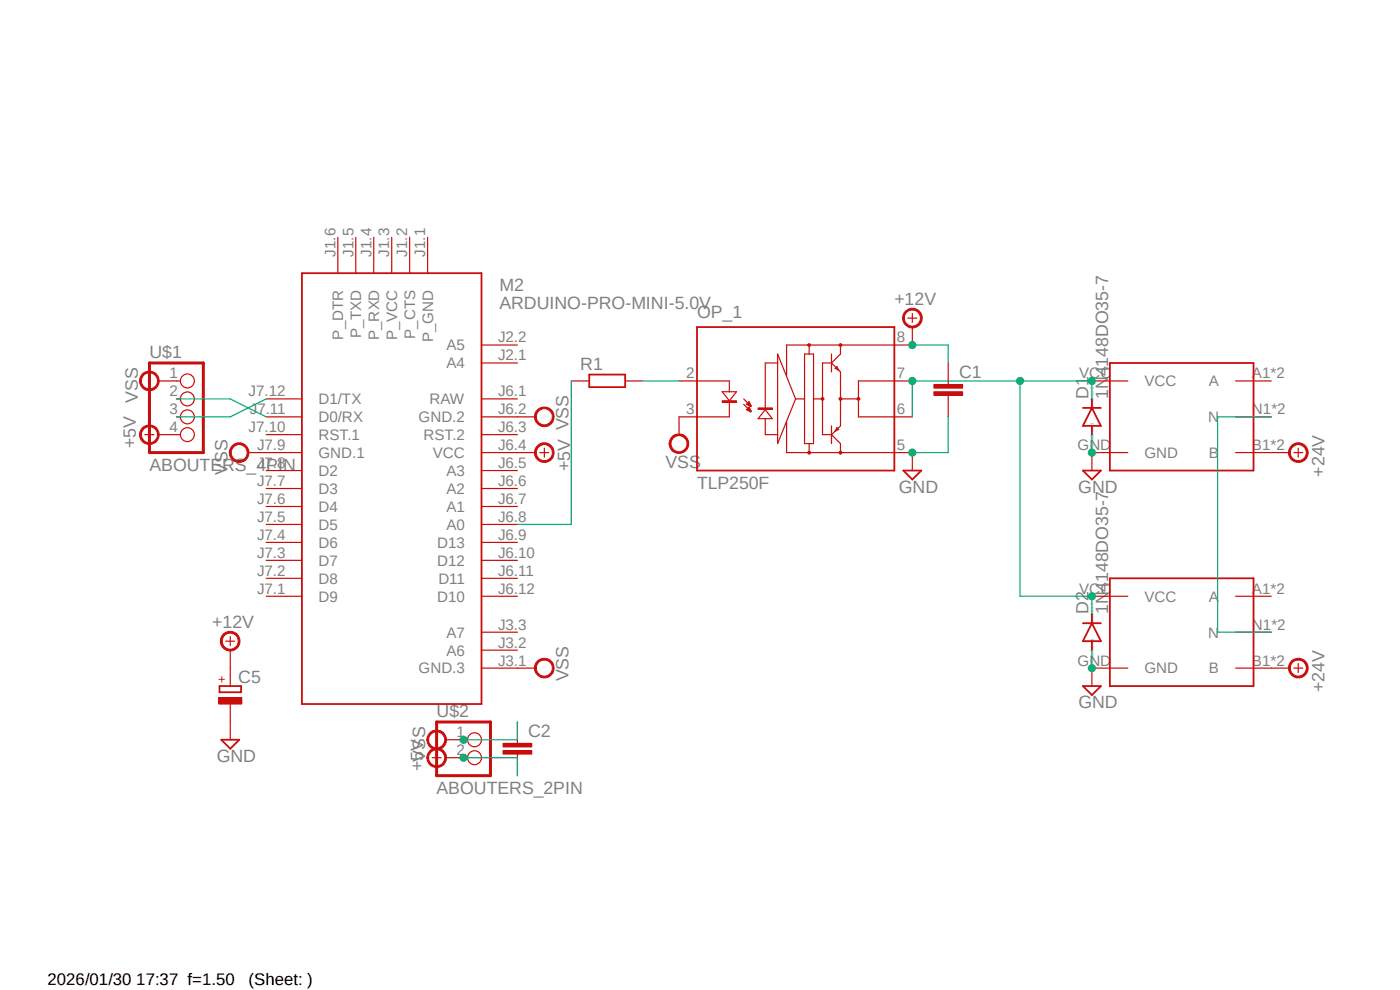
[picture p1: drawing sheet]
<svg xmlns="http://www.w3.org/2000/svg" width="297mm" height="210mm" viewBox="0 0 297 210" stroke-linecap="round" stroke-linejoin="round" font-family="sans-serif">
<path d="M25 43.9l257.2 127.2M282.2 43.9l-257.2 127.2" fill="none" stroke="#fff" stroke-width=".21"/>
<g fill="none" stroke="#c90d0c" stroke-width=".25">
<path d="M165 77h-2.7v9.9M165 75.1l3.8 9.5-3.8 9.5zM170.7 75.1h1.9v19h-1.9zM171.7 73.2v1.9M176.4 77h-1.9v15.2h1.9M176.4 75.1v3.8M176.4 77l1.9 1.9v11.4l-1.1 1.2M177.2 78.1l.3-.3 .4 .7zM178.3 73.2v1.9l-1.9 1.9M189.7 73.2h-22.8v6.5M147.9 80.8h6.8v2.3M153.2 83.1h3.1l-1.6 1.9z"/>
<path d="M154.7 85.4v3h-6.8M157.8 85.8l1.5 1.5M157.8 84.6l1.5 1.5M162.3 86.9l1.5 1.9h-3zM162.3 88.8v3.4h2.7M166.9 89.6v6.4h22.8M168.8 84.6h1.9M171.7 94.1v1.9M172.6 84.6h1.9M176.4 90.3v3.8M176.4 92.2l1.9 1.9v1.9M177.2 91.5l-.8 .7"/>
<path d="M177.5 90.7l.4 .4-.7 .4zM178.3 84.6h3.8M189.7 80.8h-7.6v7.6h7.6M231.6 80.8h7.7M231.6 96h7.7M262.1 80.8h7.6M262.1 96h7.6M262.1 88.4h7.6M231.6 126.5h7.7M262.1 126.5h7.6M262.1 134.1h7.6M231.6 141.7h7.7"/>
<path d="M262.1 141.7h7.6"/>
</g>
<path d="M147.9 69.4h41.8v30.4h-41.8zM235.5 77h30.4v22.8h-30.4zM235.5 122.7h30.4v22.8h-30.4z" fill="none" stroke="#c90d0c" stroke-width=".38"/>
<path d="M181.9 84.4l.2-.1 .2 .1 .2 .2-.2 .2h-.4l-.1-.2 .4-.1v.2l-.4-.1z" fill-rule="evenodd" fill="#c90d0c"/>
<path d="M181.9 84.4l.2-.1 .2 .1 .2 .2-.2 .2h-.4l-.1-.2 .4-.1v.2l-.4-.1z" fill="none" stroke="#c90d0c" stroke-width=".21"/>
<path d="M178.1 73h.4l.1 .2-.1 .2h-.4l-.1-.2h.4l-.1 .1-.3-.1z" fill-rule="evenodd" fill="#c90d0c"/>
<path d="M178.1 73h.4l.1 .2-.1 .2h-.4l-.1-.2h.4l-.1 .1-.3-.1z" fill="none" stroke="#c90d0c" stroke-width=".21"/>
<path d="M178.1 95.8h.4l.1 .2-.1 .3h-.4l-.1-.3h.4v.1l-.4-.1z" fill-rule="evenodd" fill="#c90d0c"/>
<path d="M178.1 95.8h.4l.1 .2-.1 .3h-.4l-.1-.3h.4v.1l-.4-.1z" fill="none" stroke="#c90d0c" stroke-width=".21"/>
<path d="M171.5 95.8h.4v.5h-.4l-.1-.3h.3h-.3z" fill-rule="evenodd" fill="#c90d0c"/>
<path d="M171.5 95.8h.4v.5h-.4l-.1-.3h.3h-.3z" fill="none" stroke="#c90d0c" stroke-width=".21"/>
<path d="M174.3 84.4l.2-.1 .2 .1 .1 .2-.1 .2h-.4l-.1-.2 .4-.1v.2l-.4-.1z" fill-rule="evenodd" fill="#c90d0c"/>
<path d="M174.3 84.4l.2-.1 .2 .1 .1 .2-.1 .2h-.4l-.1-.2 .4-.1v.2l-.4-.1z" fill="none" stroke="#c90d0c" stroke-width=".21"/>
<path d="M171.5 73h.4v.4h-.4l-.1-.2h.3h-.3z" fill-rule="evenodd" fill="#c90d0c"/>
<path d="M171.5 73h.4v.4h-.4l-.1-.2h.3h-.3z" fill="none" stroke="#c90d0c" stroke-width=".21"/>
<path d="M178.1 84.4l.2-.1 .2 .1 .1 .2-.1 .2h-.4l-.1-.2 .4-.1v.2l-.4-.1z" fill-rule="evenodd" fill="#c90d0c"/>
<path d="M153.2 85h3.1v.3h-3.1zM160.8 86.5h3.1v.4h-3.1zM178.1 84.4l.2-.1 .2 .1 .1 .2-.1 .2h-.4l-.1-.2 .4-.1v.2l-.4-.1z" fill="none" stroke="#c90d0c" stroke-width=".21"/>
<path d="M153.2 85.2h3.1M160.8 86.7h3.1" fill="none" stroke="#c90d0c" stroke-width=".34"/>
<path d="M189.7 73.2h3.8M144.1 80.8h3.8M144.1 88.4h3.8M189.7 80.8h3.8M189.7 88.4h3.8M189.7 96h3.8" fill="none" stroke="#c90d0c" stroke-width=".25"/>
<path d="M158.9 86.3l.5 1-.1 .1-1-.5z" fill-rule="evenodd" fill="#c90d0c"/>
<path d="M158.9 86.3l.5 1-.1 .1-1-.5z" fill="none" stroke="#c90d0c" stroke-width=".21"/>
<path d="M158.3 85.8l.6-.6 .5 .9-.1 .2z" fill-rule="evenodd" fill="#c90d0c"/>
<path d="M158.3 85.8l.6-.6 .5 .9-.1 .2z" fill="none" stroke="#c90d0c" stroke-width=".21"/>
<path d="M64.1 58h38.1v91.4h-38.1zM125 79.5h7.6v2.6h-7.6z" fill="none" stroke="#c90d0c" stroke-width=".38"/>
<g fill="none" stroke="#c90d0c" stroke-width=".25">
<path d="M71.7 50.3v7.7M75.5 50.3v7.7M79.3 50.3v7.7M83.1 50.3v7.7M86.9 50.3v7.7M90.7 50.3v7.7M102.2 77h7.6M102.2 73.2h7.6M37.4 80.8h.8M37.4 84.6h.8M37.4 88.4h.8M37.4 92.2h.8"/>
<path d="M56.5 84.6h7.6M56.5 88.4h7.6M56.5 92.2h7.6M56.5 96h7.6M56.5 99.8h7.6M102.2 84.6h7.6M102.2 88.4h7.6M102.2 92.2h7.6M102.2 96h7.6M102.2 99.8h7.6M121.2 80.8h3.8M132.6 80.8h3.8"/>
<path d="M201.2 80.8v.8M201.2 83.9v.7M56.5 103.6h7.6M56.5 107.4h7.6M56.5 111.3h7.6M56.5 115.1h7.6M56.5 118.9h7.6M102.2 103.6h7.6M102.2 107.4h7.6M102.2 111.3h7.6M102.2 115.1h7.6M102.2 118.9h7.6"/>
<path d="M56.5 122.7h7.6M56.5 126.5h7.6M102.2 122.7h7.6M102.2 126.5h7.6M102.2 134.1h7.6M102.2 137.9h7.6M102.2 141.7h7.6"/>
<circle cx="39.8" cy="80.8" r="1.48"/>
<circle cx="39.8" cy="88.4" r="1.48"/>
<circle cx="39.8" cy="92.2" r="1.48"/>
<circle cx="39.8" cy="84.6" r="1.48"/>
</g>
<path d="M31.7 77h11.4v19h-11.4z" fill="none" stroke="#c90d0c" stroke-width=".64"/>
<path d="M198.1 83.1h6.1v.8h-6.1z" fill-rule="evenodd" fill="#c90d0c"/>
<path d="M198.1 83.1h6.1v.8h-6.1z" fill="none" stroke="#c90d0c" stroke-width=".21"/>
<path d="M198.1 81.6h6.1v.7h-6.1z" fill-rule="evenodd" fill="#c90d0c"/>
<path d="M198.1 81.6h6.1v.7h-6.1z" fill="none" stroke="#c90d0c" stroke-width=".21"/>
<path d="M192.6 67.5h1.9M193.5 66.5v1.9M201.2 77v3.8M201.2 84.6v3.8" fill="none" stroke="#c90d0c" stroke-width=".25"/>
<path d="M192.2 65.9a2.09 2.09 0 0 1 3.2 .6 2.09 2.09 0 0 1-1.3 3 2.09 2.09 0 0 1-2.6-2h.4a1.72 1.72 0 0 1 2.5-1.5 1.72 1.72 0 0 1 .2 2.9 1.72 1.72 0 0 1-2.7-1v-.4h-.4l.1-.6z" fill-rule="evenodd" fill="#c90d0c"/>
<path d="M192.2 65.9a2.09 2.09 0 0 1 3.2 .6 2.09 2.09 0 0 1-1.3 3 2.09 2.09 0 0 1-2.6-2h.4a1.72 1.72 0 0 1 2.5-1.5 1.72 1.72 0 0 1 .2 2.9 1.72 1.72 0 0 1-2.7-1v-.4h-.4l.1-.6z" fill="none" stroke="#c90d0c" stroke-width=".21"/>
<path d="M193.5 69.4v3.8M193.5 96v3.8M231.6 96v3.8M231.6 141.7v3.8" fill="none" stroke="#c90d0c" stroke-width=".25"/>
<path d="M191.6 99.8h3.9l-2 1.9zM229.7 99.8h3.9l-2 1.9zM229.7 86.5h3.9M231.6 86.5l2 3.8h-3.9zM231.6 84.6v1.9M231.6 90.3v1.9M229.7 132.2h3.9M231.6 130.3v1.9M231.6 136v1.9M231.6 132.2l2 3.8h-3.9zM46.6 145.5h4.5v1.4h-4.5zM229.7 145.5h3.9l-2 1.9z" fill="none" stroke="#c90d0c" stroke-width=".38"/>
<path d="M46.4 148h4.9v1.4h-4.9z" fill-rule="evenodd" fill="#c90d0c"/>
<path d="M46.4 148h4.9v1.4h-4.9z" fill="none" stroke="#c90d0c" stroke-width=".21"/>
<path d="M30.7 92.2h1.9M31.7 91.3v1.9M48.9 141.7v3.8M48.9 149.4v3.8" fill="none" stroke="#c90d0c" stroke-width=".25"/>
<path d="M30.3 90.6a2.09 2.09 0 0 1 3.2 .7 2.09 2.09 0 0 1-1.3 3 2.09 2.09 0 0 1-2.6-2.1h.4a1.72 1.72 0 0 1 2.4-1.6 1.72 1.72 0 0 1 .5 2.8 1.72 1.72 0 0 1-2.8-.7l-.1-.5h-.4l.1-.5z" fill-rule="evenodd" fill="#c90d0c"/>
<path d="M30.3 90.6a2.09 2.09 0 0 1 3.2 .7 2.09 2.09 0 0 1-1.3 3 2.09 2.09 0 0 1-2.6-2.1h.4a1.72 1.72 0 0 1 2.4-1.6 1.72 1.72 0 0 1 .5 2.8 1.72 1.72 0 0 1-2.8-.7l-.1-.5h-.4l.1-.5z" fill="none" stroke="#c90d0c" stroke-width=".21"/>
<path d="M33.6 92.2h3.8M114.5 96h1.9M115.5 95.1v1.9" fill="none" stroke="#c90d0c" stroke-width=".25"/>
<path d="M114.1 94.4a2.09 2.09 0 0 1 3.2 .7 2.09 2.09 0 0 1-1.4 3 2.09 2.09 0 0 1-2.5-2.1h.3a1.72 1.72 0 0 1 2.5-1.6 1.72 1.72 0 0 1 .4 2.9 1.72 1.72 0 0 1-2.8-.8l-.1-.5h-.3l.3-1.1z" fill-rule="evenodd" fill="#c90d0c"/>
<path d="M114.1 94.4a2.09 2.09 0 0 1 3.2 .7 2.09 2.09 0 0 1-1.4 3 2.09 2.09 0 0 1-2.5-2.1h.3a1.72 1.72 0 0 1 2.5-1.6 1.72 1.72 0 0 1 .4 2.9 1.72 1.72 0 0 1-2.8-.8l-.1-.5h-.3l.3-1.1z" fill="none" stroke="#c90d0c" stroke-width=".21"/>
<path d="M109.8 96h3.8M47.9 136h1.9M48.9 135v1.9" fill="none" stroke="#c90d0c" stroke-width=".25"/>
<path d="M47.5 134.4a2.1 2.1 0 0 1 3.2 .6 2.1 2.1 0 0 1-1.4 3 2.1 2.1 0 0 1-2.6-2h.4a1.7 1.7 0 0 1 2.4-1.6 1.7 1.7 0 0 1 .5 2.8 1.7 1.7 0 0 1-2.8-.7l-.1-.5h-.4l.1-.6z" fill-rule="evenodd" fill="#c90d0c"/>
<path d="M47.5 134.4a2.1 2.1 0 0 1 3.2 .6 2.1 2.1 0 0 1-1.4 3 2.1 2.1 0 0 1-2.6-2h.4a1.7 1.7 0 0 1 2.4-1.6 1.7 1.7 0 0 1 .5 2.8 1.7 1.7 0 0 1-2.8-.7l-.1-.5h-.4l.1-.6z" fill="none" stroke="#c90d0c" stroke-width=".21"/>
<path d="M274.5 96h1.9M275.4 95.1v1.9M48.9 137.9v3.8M48.9 153.2v3.7" fill="none" stroke="#c90d0c" stroke-width=".25"/>
<path d="M46.9 156.9h3.9l-1.9 1.9z" fill="none" stroke="#c90d0c" stroke-width=".38"/>
<path d="M274.1 94.4a2.09 2.09 0 0 1 3.2 .7 2.09 2.09 0 0 1-1.4 3 2.09 2.09 0 0 1-2.6-2.1h.4a1.7 1.7 0 0 1 2.4-1.6 1.7 1.7 0 0 1 .5 2.8 1.7 1.7 0 0 1-2.8-.7l-.1-.5h-.4l.1-.5z" fill-rule="evenodd" fill="#c90d0c"/>
<path d="M274.1 94.4a2.09 2.09 0 0 1 3.2 .7 2.09 2.09 0 0 1-1.4 3 2.09 2.09 0 0 1-2.6-2.1h.4a1.7 1.7 0 0 1 2.4-1.6 1.7 1.7 0 0 1 .5 2.8 1.7 1.7 0 0 1-2.8-.7l-.1-.5h-.4l.1-.5z" fill="none" stroke="#c90d0c" stroke-width=".21"/>
<path d="M269.7 96h3.8M274.5 141.7h1.9M275.4 140.8v1.9" fill="none" stroke="#c90d0c" stroke-width=".25"/>
<path d="M274.1 140.1a2.1 2.1 0 0 1 3.2 .6 2.1 2.1 0 0 1-1.3 3 2.1 2.1 0 0 1-2.7-2h.4a1.7 1.7 0 0 1 2.4-1.6 1.7 1.7 0 0 1 .5 2.8 1.7 1.7 0 0 1-2.8-.7l-.1-.5h-.4l.1-.6z" fill-rule="evenodd" fill="#c90d0c"/>
<path d="M274.1 140.1a2.1 2.1 0 0 1 3.2 .6 2.1 2.1 0 0 1-1.3 3 2.1 2.1 0 0 1-2.7-2h.4a1.7 1.7 0 0 1 2.4-1.6 1.7 1.7 0 0 1 .5 2.8 1.7 1.7 0 0 1-2.8-.7l-.1-.5h-.4l.1-.6z" fill="none" stroke="#c90d0c" stroke-width=".21"/>
<path d="M269.7 141.7h3.8" fill="none" stroke="#c90d0c" stroke-width=".25"/>
<path d="M30.3 79.2a2.1 2.1 0 0 1 3.3 .6 2.1 2.1 0 0 1-1.4 3 2.1 2.1 0 0 1-2.6-2h.4a1.72 1.72 0 0 1 2.3-1.7 1.72 1.72 0 0 1 .6 2.9 1.72 1.72 0 0 1-2.8-.7l-.1-.5h-.4l.1-.6z" fill-rule="evenodd" fill="#c90d0c"/>
<path d="M30.3 79.2a2.1 2.1 0 0 1 3.3 .6 2.1 2.1 0 0 1-1.4 3 2.1 2.1 0 0 1-2.6-2h.4a1.72 1.72 0 0 1 2.3-1.7 1.72 1.72 0 0 1 .6 2.9 1.72 1.72 0 0 1-2.8-.7l-.1-.5h-.4l.1-.6z" fill="none" stroke="#c90d0c" stroke-width=".21"/>
<path d="M33.6 80.8h3.8" fill="none" stroke="#c90d0c" stroke-width=".25"/>
<path d="M49.4 94.4a2.09 2.09 0 0 1 3.2 .7 2.09 2.09 0 0 1-1.4 3 2.09 2.09 0 0 1-2.6-2.1h.4a1.7 1.7 0 0 1 2.4-1.6 1.7 1.7 0 0 1 .5 2.8 1.7 1.7 0 0 1-2.8-.7l-.1-.5h-.4l.1-.5z" fill-rule="evenodd" fill="#c90d0c"/>
<path d="M49.4 94.4a2.09 2.09 0 0 1 3.2 .7 2.09 2.09 0 0 1-1.4 3 2.09 2.09 0 0 1-2.6-2.1h.4a1.7 1.7 0 0 1 2.4-1.6 1.7 1.7 0 0 1 .5 2.8 1.7 1.7 0 0 1-2.8-.7l-.1-.5h-.4l.1-.5z" fill="none" stroke="#c90d0c" stroke-width=".21"/>
<path d="M52.7 96h3.8" fill="none" stroke="#c90d0c" stroke-width=".25"/>
<path d="M114.1 86.8a2.09 2.09 0 0 1 3.2 .7 2.09 2.09 0 0 1-1.4 3 2.09 2.09 0 0 1-2.5-2.1h.3a1.72 1.72 0 0 1 2.4-1.6 1.72 1.72 0 0 1 .5 2.8 1.72 1.72 0 0 1-2.8-.7l-.1-.5h-.3l.1-.6z" fill-rule="evenodd" fill="#c90d0c"/>
<path d="M114.1 86.8a2.09 2.09 0 0 1 3.2 .7 2.09 2.09 0 0 1-1.4 3 2.09 2.09 0 0 1-2.5-2.1h.3a1.72 1.72 0 0 1 2.4-1.6 1.72 1.72 0 0 1 .5 2.8 1.72 1.72 0 0 1-2.8-.7l-.1-.5h-.3l.1-.6z" fill="none" stroke="#c90d0c" stroke-width=".21"/>
<path d="M109.8 88.4h3.8" fill="none" stroke="#c90d0c" stroke-width=".25"/>
<path d="M142.7 92.5a2.09 2.09 0 0 1 3.2 .7 2.09 2.09 0 0 1-1.4 3 2.09 2.09 0 0 1-2.6-2.1h.4a1.72 1.72 0 0 1 2.4-1.6 1.72 1.72 0 0 1 .5 2.9 1.72 1.72 0 0 1-2.8-.8l-.1-.5h-.4l.1-.5z" fill-rule="evenodd" fill="#c90d0c"/>
<path d="M142.7 92.5a2.09 2.09 0 0 1 3.2 .7 2.09 2.09 0 0 1-1.4 3 2.09 2.09 0 0 1-2.6-2.1h.4a1.72 1.72 0 0 1 2.4-1.6 1.72 1.72 0 0 1 .5 2.9 1.72 1.72 0 0 1-2.8-.8l-.1-.5h-.4l.1-.5z" fill="none" stroke="#c90d0c" stroke-width=".21"/>
<g fill="none" stroke="#c90d0c" stroke-width=".25">
<path d="M144.1 88.4v3.8M92.6 159.8v1.9M98.3 156.9h.9M91.7 160.7h1.9M98.3 160.7h.9"/>
<circle cx="100.7" cy="156.9" r="1.48"/>
<circle cx="100.7" cy="160.7" r="1.48"/>
</g>
<path d="M92.6 153.2h11.5v11.3h-11.5z" fill="none" stroke="#c90d0c" stroke-width=".64"/>
<path d="M91.3 159.2a2.09 2.09 0 0 1 3.2 .6 2.09 2.09 0 0 1-1.4 3 2.09 2.09 0 0 1-2.5-2.1h.3a1.71 1.71 0 0 1 2.3-1.5 1.71 1.71 0 0 1 .8 2.7 1.71 1.71 0 0 1-2.8-.2l-.3-1h-.3v-.6z" fill-rule="evenodd" fill="#c90d0c"/>
<path d="M91.3 159.2a2.09 2.09 0 0 1 3.2 .6 2.09 2.09 0 0 1-1.4 3 2.09 2.09 0 0 1-2.5-2.1h.3a1.71 1.71 0 0 1 2.3-1.5 1.71 1.71 0 0 1 .8 2.7 1.71 1.71 0 0 1-2.8-.2l-.3-1h-.3v-.6z" fill="none" stroke="#c90d0c" stroke-width=".21"/>
<path d="M94.5 160.7h3.8" fill="none" stroke="#c90d0c" stroke-width=".25"/>
<path d="M91.3 155.4a2.09 2.09 0 0 1 3.2 .6 2.09 2.09 0 0 1-1.4 3 2.09 2.09 0 0 1-2.5-2.1h.3a1.71 1.71 0 0 1 2.3-1.5 1.71 1.71 0 0 1 .8 2.6 1.71 1.71 0 0 1-2.8-.1l-.3-1h-.3v-.5z" fill-rule="evenodd" fill="#c90d0c"/>
<path d="M91.3 155.4a2.09 2.09 0 0 1 3.2 .6 2.09 2.09 0 0 1-1.4 3 2.09 2.09 0 0 1-2.5-2.1h.3a1.71 1.71 0 0 1 2.3-1.5 1.71 1.71 0 0 1 .8 2.6 1.71 1.71 0 0 1-2.8-.1l-.3-1h-.3v-.5z" fill="none" stroke="#c90d0c" stroke-width=".21"/>
<path d="M94.5 156.9h3.8M109.8 156.9v.8M109.8 160v.7" fill="none" stroke="#c90d0c" stroke-width=".25"/>
<path d="M106.7 159.2h6.1v.8h-6.1z" fill-rule="evenodd" fill="#c90d0c"/>
<path d="M106.7 159.2h6.1v.8h-6.1z" fill="none" stroke="#c90d0c" stroke-width=".21"/>
<path d="M106.7 157.7h6.1v.8h-6.1z" fill-rule="evenodd" fill="#c90d0c"/>
<path d="M106.7 157.7h6.1v.8h-6.1z" fill="none" stroke="#c90d0c" stroke-width=".21"/>
<path d="M109.8 153.2v3.7M109.8 160.7v3.8" fill="none" stroke="#c90d0c" stroke-width=".25"/>
<path d="M114.1 140.1a2.09 2.09 0 0 1 3.2 .7 2.09 2.09 0 0 1-1.4 3 2.09 2.09 0 0 1-2.5-2.1h.3a1.72 1.72 0 0 1 2.4-1.6 1.72 1.72 0 0 1 .5 2.8 1.72 1.72 0 0 1-2.8-.7l-.1-.5h-.3l.1-.6z" fill-rule="evenodd" fill="#c90d0c"/>
<path d="M114.1 140.1a2.09 2.09 0 0 1 3.2 .7 2.09 2.09 0 0 1-1.4 3 2.09 2.09 0 0 1-2.5-2.1h.3a1.72 1.72 0 0 1 2.4-1.6 1.72 1.72 0 0 1 .5 2.8 1.72 1.72 0 0 1-2.8-.7l-.1-.5h-.3l.1-.6z" fill="none" stroke="#c90d0c" stroke-width=".21"/>
<path d="M109.8 141.7h3.8" fill="none" stroke="#c90d0c" stroke-width=".25"/>
<path d="M201.2 88.4v7.6h-7.7" fill="none" stroke="#0dab76" stroke-width=".25"/>
<circle cx="193.5" cy="96" r=".76" fill="#0dab76"/>
<circle cx="193.5" cy="96" r=".76" fill="none" stroke="#0dab76" stroke-width=".21"/>
<path d="M231.6 92.2v3.8" fill="none" stroke="#0dab76" stroke-width=".25"/>
<circle cx="231.6" cy="96" r=".76" fill="#0dab76"/>
<circle cx="231.6" cy="96" r=".76" fill="none" stroke="#0dab76" stroke-width=".21"/>
<path d="M231.6 137.9v3.8" fill="none" stroke="#0dab76" stroke-width=".25"/>
<circle cx="231.6" cy="141.7" r=".76" fill="#0dab76"/>
<circle cx="231.6" cy="141.7" r=".76" fill="none" stroke="#0dab76" stroke-width=".21"/>
<path d="M193.5 73.2h7.7v3.8" fill="none" stroke="#0dab76" stroke-width=".25"/>
<circle cx="193.5" cy="73.2" r=".76" fill="#0dab76"/>
<circle cx="193.5" cy="73.2" r=".76" fill="none" stroke="#0dab76" stroke-width=".21"/>
<path d="M121.2 80.8v30.5h-11.4M136.4 80.8h7.7M98.3 160.7h11.5v3.8" fill="none" stroke="#0dab76" stroke-width=".25"/>
<circle cx="98.3" cy="160.7" r=".76" fill="#0dab76"/>
<circle cx="98.3" cy="160.7" r=".76" fill="none" stroke="#0dab76" stroke-width=".21"/>
<path d="M37.4 84.6h11.5l7.6 3.8M56.5 84.6l-7.6 3.8h-11.5M231.6 80.8v3.8M231.6 126.5v3.8" fill="none" stroke="#0dab76" stroke-width=".25"/>
<circle cx="231.6" cy="80.8" r=".76" fill="#0dab76"/>
<circle cx="231.6" cy="80.8" r=".76" fill="none" stroke="#0dab76" stroke-width=".21"/>
<path d="M193.5 80.8v7.6" fill="none" stroke="#0dab76" stroke-width=".25"/>
<circle cx="193.5" cy="80.8" r=".76" fill="#0dab76"/>
<circle cx="193.5" cy="80.8" r=".76" fill="none" stroke="#0dab76" stroke-width=".21"/>
<path d="M193.5 80.8h38.1M216.4 80.8v45.7h15.2" fill="none" stroke="#0dab76" stroke-width=".25"/>
<circle cx="231.6" cy="126.5" r=".76" fill="#0dab76"/>
<circle cx="231.6" cy="126.5" r=".76" fill="none" stroke="#0dab76" stroke-width=".21"/>
<circle cx="216.4" cy="80.8" r=".76" fill="#0dab76"/>
<circle cx="216.4" cy="80.8" r=".76" fill="none" stroke="#0dab76" stroke-width=".21"/>
<path d="M109.8 153.2v3.7h-11.5" fill="none" stroke="#0dab76" stroke-width=".25"/>
<circle cx="98.3" cy="156.9" r=".76" fill="#0dab76"/>
<circle cx="98.3" cy="156.9" r=".76" fill="none" stroke="#0dab76" stroke-width=".21"/>
<path d="M269.7 88.4h-11.4v45.7h11.4" fill="none" stroke="#0dab76" stroke-width=".25"/>
<g font-size="3.8" fill="#808080">
<text x="106" y="65.6">ARDUINO-PRO-MINI-5.0V</text>
<text x="106" y="61.8">M2</text>
<text x="189.7" y="64.6">+12V</text>
<text x="147.9" y="67.5">OP_1</text>
<text x="31.7" y="76">U$1</text>
<text x="123.1" y="78.6">R1</text>
<text x="203.5" y="80.2">C1</text>
<text x="29.2" y="85.4" transform="rotate(-90 29.2 85.4)">VSS</text>
<text x="230.9" y="84.6" transform="rotate(-90 230.9 84.6)">D1</text>
<text x="235.1" y="84.6" transform="rotate(-90 235.1 84.6)">1N4148DO35-7</text>
<text x="28.8" y="95.1" transform="rotate(-90 28.8 95.1)">+5V</text>
<text x="31.7" y="99.8">ABOUTERS_4PIN</text>
<text x="48.3" y="100.7" transform="rotate(-90 48.3 100.7)">VSS</text>
<text x="121" y="99.9" transform="rotate(-90 121 99.9)">+5V VSS</text>
<text x="141.2" y="99.3">VSS</text>
<text x="281" y="101.1" transform="rotate(-90 281 101.1)">+24V</text>
<text x="147.9" y="103.6">TLP250F</text>
<text x="190.7" y="104.6">GND</text>
<text x="228.8" y="104.6">GND</text>
<text x="230.9" y="130.3" transform="rotate(-90 230.9 130.3)">D2</text>
<text x="235.1" y="130.3" transform="rotate(-90 235.1 130.3)">1N4148DO35-7</text>
<text x="45" y="133.1">+12V</text>
<text x="50.5" y="144.8">C5</text>
<text x="120.6" y="144.6" transform="rotate(-90 120.6 144.6)">VSS</text>
<text x="281" y="146.8" transform="rotate(-90 281 146.8)">+24V</text>
<text x="92.6" y="152.2">U$2</text>
<text x="228.8" y="150.3">GND</text>
<text x="46" y="161.7">GND</text>
<text x="90.2" y="161.6" transform="rotate(-90 90.2 161.6)">VSS</text>
<text x="112.1" y="156.4">C2</text>
<text x="89.8" y="163.6" transform="rotate(-90 89.8 163.6)">+5V</text>
<text x="92.6" y="168.4">ABOUTERS_2PIN</text>
</g>
<g font-size="3.6">
<text x="10.1" y="209">2026/01/30 17:37 f=1.50</text>
<text x="52.7" y="209">(Sheet: )</text>
</g>
<g font-size="3.2" fill="#808080">
<text x="71.2" y="54.4" transform="rotate(-90 71.2 54.4)">J1.6</text>
<text x="75" y="54.4" transform="rotate(-90 75 54.4)">J1.5</text>
<text x="78.8" y="54.4" transform="rotate(-90 78.8 54.4)">J1.4</text>
<text x="82.6" y="54.4" transform="rotate(-90 82.6 54.4)">J1.3</text>
<text x="86.4" y="54.4" transform="rotate(-90 86.4 54.4)">J1.2</text>
<text x="90.2" y="54.4" transform="rotate(-90 90.2 54.4)">J1.1</text>
<text x="76.6" y="71.8" transform="rotate(-90 76.6 71.8)">P_TXD</text>
<text x="88.1" y="71.9" transform="rotate(-90 88.1 71.9)">P_CTS</text>
<text x="72.8" y="72" transform="rotate(-90 72.8 72)">P_DTR</text>
<text x="80.4" y="72.1" transform="rotate(-90 80.4 72.1)">P_RXD</text>
<text x="84.2" y="72.2" transform="rotate(-90 84.2 72.2)">P_VCC</text>
<text x="91.9" y="72.6" transform="rotate(-90 91.9 72.6)">P_GND</text>
<text x="94.7" y="74.3">A5</text>
<text x="105.7" y="76.5">J2.1</text>
<text x="105.7" y="72.6">J2.2</text>
<text x="190.3" y="72.6">8</text>
<text x="35.9" y="80.3">1</text>
<text x="94.7" y="78.1">A4</text>
<text x="145.5" y="80.3">2</text>
<text x="190.3" y="80.3">7</text>
<text x="228.9" y="80.3">VCC</text>
<text x="242.8" y="82">VCC</text>
<text x="256.5" y="82">A</text>
<text x="265.6" y="80.3">A1*2</text>
<text x="35.9" y="84.1">2</text>
<text x="35.9" y="87.9">3</text>
<text x="52.7" y="84.1">J7.12</text>
<text x="53" y="87.9">J7.11</text>
<text x="67.6" y="85.8">D1/TX</text>
<text x="67.6" y="89.6">D0/RX</text>
<text x="88.8" y="89.6">GND.2</text>
<text x="91.1" y="85.8">RAW</text>
<text x="105.7" y="84.1">J6.1</text>
<text x="105.7" y="87.9">J6.2</text>
<text x="145.5" y="87.9">3</text>
<text x="190.3" y="87.9">6</text>
<text x="256.3" y="89.6">N</text>
<text x="265.6" y="87.9">N1*2</text>
<text x="35.9" y="91.7">4</text>
<text x="52.7" y="91.7">J7.10</text>
<text x="54.5" y="95.5">J7.9</text>
<text x="67.6" y="93.4">RST.1</text>
<text x="89.8" y="93.4">RST.2</text>
<text x="105.7" y="91.7">J6.3</text>
<text x="105.7" y="95.5">J6.4</text>
<text x="190.3" y="95.5">5</text>
<text x="228.6" y="95.5">GND</text>
<text x="265.6" y="95.5">B1*2</text>
<text x="54.5" y="99.3">J7.8</text>
<text x="67.6" y="97.2">GND.1</text>
<text x="67.6" y="101">D2</text>
<text x="91.8" y="97.2">VCC</text>
<text x="94.7" y="101">A3</text>
<text x="105.7" y="99.3">J6.5</text>
<text x="242.8" y="97.2">GND</text>
<text x="256.5" y="97.2">B</text>
<text x="54.5" y="103.1">J7.7</text>
<text x="54.5" y="106.9">J7.6</text>
<text x="67.6" y="104.8">D3</text>
<text x="94.7" y="104.8">A2</text>
<text x="105.7" y="103.1">J6.6</text>
<text x="105.7" y="106.9">J6.7</text>
<text x="54.5" y="110.7">J7.5</text>
<text x="67.6" y="108.6">D4</text>
<text x="67.6" y="112.4">D5</text>
<text x="94.7" y="108.6">A1</text>
<text x="94.7" y="112.4">A0</text>
<text x="105.7" y="110.7">J6.8</text>
<text x="54.5" y="114.6">J7.4</text>
<text x="54.5" y="118.4">J7.3</text>
<text x="67.6" y="116.2">D6</text>
<text x="92.8" y="116.2">D13</text>
<text x="105.7" y="114.6">J6.9</text>
<text x="105.7" y="118.4">J6.10</text>
<text x="54.5" y="122.1">J7.2</text>
<text x="54.5" y="125.9">J7.1</text>
<text x="67.6" y="120">D7</text>
<text x="67.6" y="123.8">D8</text>
<text x="92.8" y="120">D12</text>
<text x="93" y="123.8">D11</text>
<text x="105.7" y="122.1">J6.11</text>
<text x="105.7" y="125.9">J6.12</text>
<text x="228.9" y="125.9">VCC</text>
<text x="265.6" y="125.9">A1*2</text>
<text x="67.6" y="127.6">D9</text>
<text x="92.8" y="127.6">D10</text>
<text x="242.8" y="127.6">VCC</text>
<text x="256.5" y="127.6">A</text>
<text x="94.7" y="135.3">A7</text>
<text x="105.7" y="133.6">J3.3</text>
<text x="105.7" y="137.4">J3.2</text>
<text x="256.3" y="135.3">N</text>
<text x="265.6" y="133.6">N1*2</text>
<text x="88.8" y="142.9">GND.3</text>
<text x="94.7" y="139.1">A6</text>
<text x="105.7" y="141.2">J3.1</text>
<text x="228.6" y="141.2">GND</text>
<text x="242.8" y="142.9">GND</text>
<text x="256.5" y="142.9">B</text>
<text x="265.6" y="141.2">B1*2</text>
<text x="96.9" y="156.4">1</text>
<text x="96.9" y="160.2">2</text>
</g>
<text font-size="2.7" fill="#c90d0c" x="48" y="144.9" transform="rotate(-90 48 144.9)">+</text>
<g font-size=".8" fill="#808080">
<text x="232" y="87.1" transform="rotate(-90 232 87.1)">SpiceOrder 2</text>
<text x="232" y="94.7" transform="rotate(-90 232 94.7)">SpiceOrder 1</text>
<text x="232" y="132.8" transform="rotate(-90 232 132.8)">SpiceOrder 2</text>
<text x="232" y="140.4" transform="rotate(-90 232 140.4)">SpiceOrder 1</text>
</g>
</svg>
